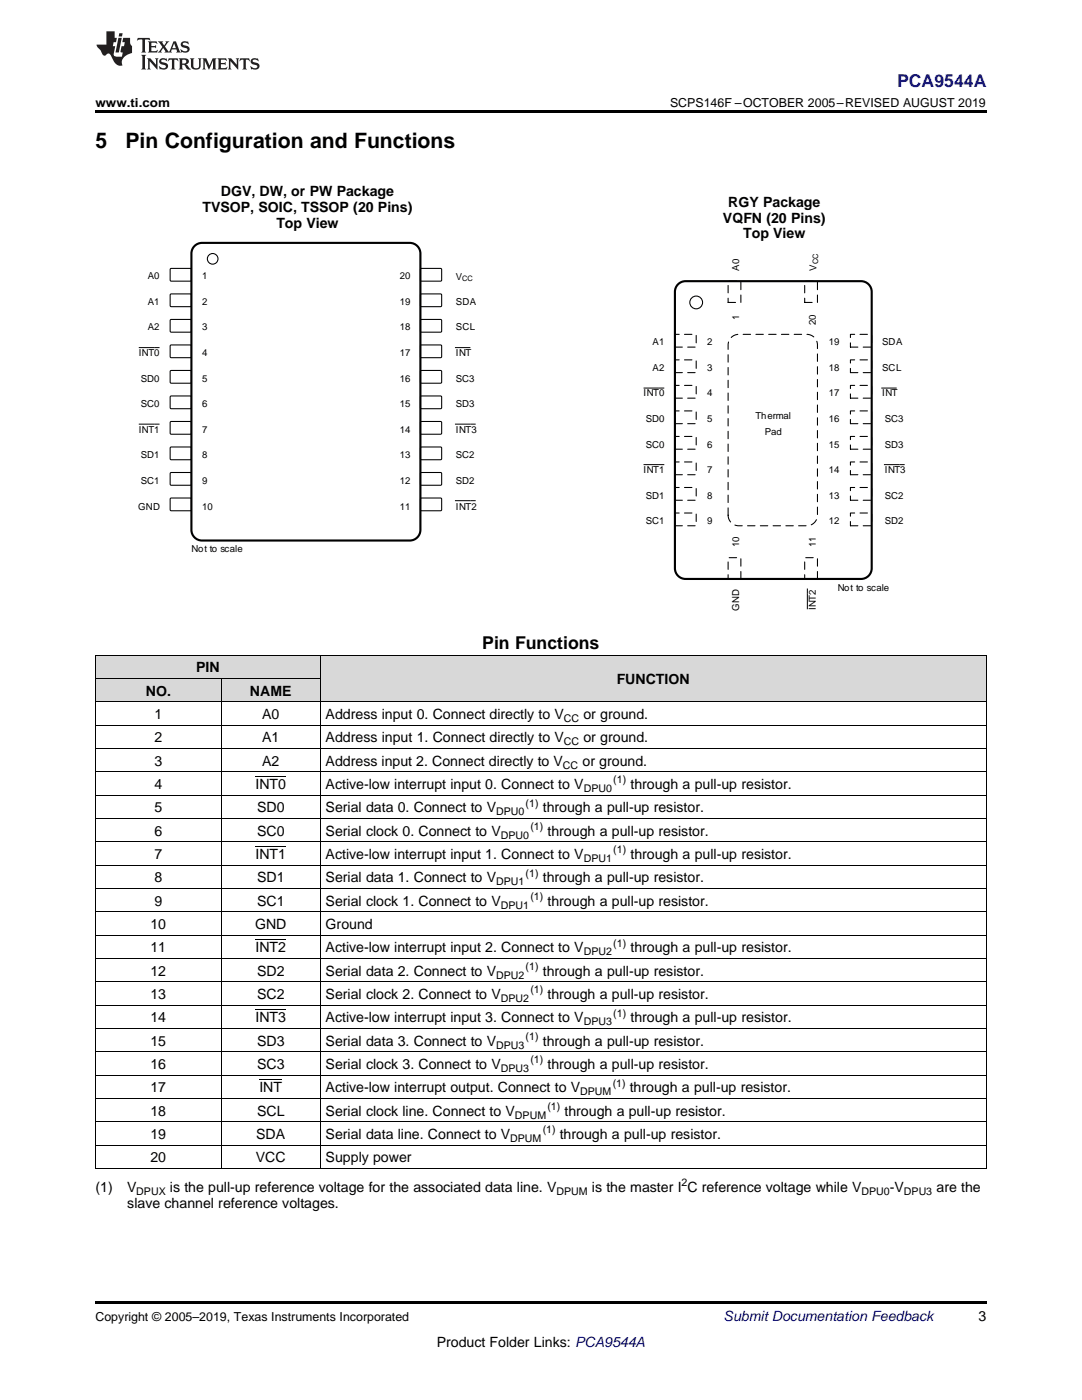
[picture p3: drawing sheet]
<svg xmlns="http://www.w3.org/2000/svg" width="216mm" height="279mm" viewBox="0 0 216 279" stroke-linecap="round" stroke-linejoin="round" font-family="sans-serif">
<g fill="#d8d8d8">
<path d="M63.9 130.8h132.9v9.3h-132.9z"/>
<path d="M19 135.5h25.2v4.6h-25.2z"/>
<path d="M44.2 135.5h19.7v4.6h-19.7z"/>
<path d="M19 130.8h25.2v4.7h-25.2z"/>
<path d="M44.2 130.8h19.7v4.7h-19.7z"/>
</g>
<path d="M19 233.2l.2 .1zM63.8 233.2l.1 .1zM196.7 233.2l.1 .1zM19 259.7h177.8v.5h-177.8z" fill="#000"/>
<g fill="none" stroke="#000" stroke-width=".2">
<path d="M19 135.4h44.9M19 130.8h177.8M19.1 130.8v102.5M44.1 135.4v97.9M63.9 130.8v102.5M196.8 130.8v102.5M19 158.7h177.8M19 154h177.8M19 149.4h177.8M19 144.7h177.8M19 140.1h177.8M19 177.3h177.8"/>
<path d="M19 172.7h177.8M19 168h177.8M19 163.4h177.8M19 196h177.8M19 191.3h177.8M19 186.6h177.8M19 182h177.8M19 219.2h177.8M19 214.6h177.8M19 209.9h177.8M19 205.3h177.8M19 200.6h177.8"/>
<path d="M19 233.2h177.8M19 228.5h177.8M19 223.9h177.8"/>
</g>
<path d="M145.9 67.3l.9-.5 .6-.1h13.6a2.12 2.12 0 0 1 2.1 2.1v34a2.12 2.12 0 0 1-2.1 2.1h-13.6a2.12 2.12 0 0 1-2.1-2.1v-34l.1-.5z" fill="none" stroke="#000" stroke-width=".21" stroke-dasharray="1.5 1.1"/>
<path d="M134.7 66.7h4.2v2.6h-4.2z" fill-rule="evenodd" fill="#fff"/>
<path d="M134.7 66.7h4.2v2.6h-4.2z" fill="none" stroke="#000" stroke-width=".21" stroke-dasharray="1.5 1.1"/>
<path d="M134.7 71.8h4.2v2.6h-4.2z" fill-rule="evenodd" fill="#fff"/>
<path d="M134.7 71.8h4.2v2.6h-4.2z" fill="none" stroke="#000" stroke-width=".21" stroke-dasharray="1.5 1.1"/>
<path d="M134.7 76.9h4.2v2.6h-4.2z" fill-rule="evenodd" fill="#fff"/>
<path d="M134.7 76.9h4.2v2.6h-4.2z" fill="none" stroke="#000" stroke-width=".21" stroke-dasharray="1.5 1.1"/>
<path d="M128.4 77.4h4.2" fill="none" stroke="#000" stroke-width=".2"/>
<path d="M134.7 82h4.2v2.6h-4.2z" fill-rule="evenodd" fill="#fff"/>
<path d="M134.7 82h4.2v2.6h-4.2z" fill="none" stroke="#000" stroke-width=".21" stroke-dasharray="1.5 1.1"/>
<path d="M134.7 87.1h4.2v2.5h-4.2z" fill-rule="evenodd" fill="#fff"/>
<path d="M134.7 87.1h4.2v2.5h-4.2z" fill="none" stroke="#000" stroke-width=".21" stroke-dasharray="1.5 1.1"/>
<path d="M134.7 92.2h4.2v2.5h-4.2z" fill-rule="evenodd" fill="#fff"/>
<path d="M134.7 92.2h4.2v2.5h-4.2z" fill="none" stroke="#000" stroke-width=".21" stroke-dasharray="1.5 1.1"/>
<path d="M128.4 92.7h4.2" fill="none" stroke="#000" stroke-width=".2"/>
<path d="M134.7 97.3h4.2v2.5h-4.2z" fill-rule="evenodd" fill="#fff"/>
<path d="M134.7 97.3h4.2v2.5h-4.2z" fill="none" stroke="#000" stroke-width=".21" stroke-dasharray="1.5 1.1"/>
<path d="M134.7 102.4h4.2v2.5h-4.2z" fill-rule="evenodd" fill="#fff"/>
<path d="M134.7 102.4h4.2v2.5h-4.2z" fill="none" stroke="#000" stroke-width=".21" stroke-dasharray="1.5 1.1"/>
<path d="M145.3 111.3h2.5v4.2h-2.5z" fill-rule="evenodd" fill="#fff"/>
<path d="M145.3 111.3h2.5v4.2h-2.5z" fill="none" stroke="#000" stroke-width=".21" stroke-dasharray="1.5 1.1"/>
<path d="M160.6 111.3h2.5v4.2h-2.5z" fill-rule="evenodd" fill="#fff"/>
<path d="M160.6 111.3h2.5v4.2h-2.5z" fill="none" stroke="#000" stroke-width=".21" stroke-dasharray="1.5 1.1"/>
<path d="M161.1 117.5v4.1" fill="none" stroke="#000" stroke-width=".2"/>
<path d="M169.7 102.4h4.2v2.5h-4.2z" fill-rule="evenodd" fill="#fff"/>
<path d="M169.7 102.4h4.2v2.5h-4.2z" fill="none" stroke="#000" stroke-width=".21" stroke-dasharray="1.5 1.1"/>
<path d="M169.7 97.3h4.2v2.5h-4.2z" fill-rule="evenodd" fill="#fff"/>
<path d="M169.7 97.3h4.2v2.5h-4.2z" fill="none" stroke="#000" stroke-width=".21" stroke-dasharray="1.5 1.1"/>
<path d="M169.7 92.2h4.2v2.5h-4.2z" fill-rule="evenodd" fill="#fff"/>
<path d="M169.7 92.2h4.2v2.5h-4.2z" fill="none" stroke="#000" stroke-width=".21" stroke-dasharray="1.5 1.1"/>
<path d="M176.4 92.7h4.1" fill="none" stroke="#000" stroke-width=".2"/>
<path d="M169.7 87.1h4.2v2.5h-4.2z" fill-rule="evenodd" fill="#fff"/>
<path d="M169.7 87.1h4.2v2.5h-4.2z" fill="none" stroke="#000" stroke-width=".21" stroke-dasharray="1.5 1.1"/>
<path d="M169.7 82h4.2v2.6h-4.2z" fill-rule="evenodd" fill="#fff"/>
<path d="M169.7 82h4.2v2.6h-4.2z" fill="none" stroke="#000" stroke-width=".21" stroke-dasharray="1.5 1.1"/>
<path d="M169.7 76.9h4.2v2.6h-4.2z" fill-rule="evenodd" fill="#fff"/>
<path d="M169.7 76.9h4.2v2.6h-4.2z" fill="none" stroke="#000" stroke-width=".21" stroke-dasharray="1.5 1.1"/>
<path d="M175.8 77.4h3.1" fill="none" stroke="#000" stroke-width=".2"/>
<path d="M169.7 71.8h4.2v2.6h-4.2z" fill-rule="evenodd" fill="#fff"/>
<path d="M169.7 71.8h4.2v2.6h-4.2z" fill="none" stroke="#000" stroke-width=".21" stroke-dasharray="1.5 1.1"/>
<path d="M169.7 66.7h4.2v2.6h-4.2z" fill-rule="evenodd" fill="#fff"/>
<path d="M169.7 66.7h4.2v2.6h-4.2z" fill="none" stroke="#000" stroke-width=".21" stroke-dasharray="1.5 1.1"/>
<path d="M160.6 56.1h2.5v4.3h-2.5z" fill-rule="evenodd" fill="#fff"/>
<path d="M160.6 56.1h2.5v4.3h-2.5z" fill="none" stroke="#000" stroke-width=".21" stroke-dasharray="1.5 1.1"/>
<path d="M145.3 56.1h2.5v4.3h-2.5z" fill-rule="evenodd" fill="#fff"/>
<path d="M145.3 56.1h2.5v4.3h-2.5z" fill="none" stroke="#000" stroke-width=".21" stroke-dasharray="1.5 1.1"/>
<circle cx="138.9" cy="60.4" r="1.27" fill="none" stroke="#000" stroke-width=".21"/>
<path d="M135.3 56.7l.9-.5 .6-.1h35a2.12 2.12 0 0 1 2.1 2.1v55.2a2.12 2.12 0 0 1-2.1 2.1h-35a2.12 2.12 0 0 1-2.1-2.1v-55.2v-.5z" fill="none" stroke="#000" stroke-width=".42"/>
<path d="M34 53.6h4.1v2.4h-4.1z" fill-rule="evenodd" fill="#fff"/>
<path d="M34 53.6h4.1v2.4h-4.1z" fill="none" stroke="#000" stroke-width=".21"/>
<path d="M83.9 53.6h4.2v2.4h-4.2z" fill-rule="evenodd" fill="#fff"/>
<path d="M83.9 53.6h4.2v2.4h-4.2z" fill="none" stroke="#000" stroke-width=".21"/>
<path d="M34 58.7h4.1v2.4h-4.1z" fill-rule="evenodd" fill="#fff"/>
<path d="M34 58.7h4.1v2.4h-4.1z" fill="none" stroke="#000" stroke-width=".21"/>
<path d="M83.9 58.7h4.2v2.4h-4.2z" fill-rule="evenodd" fill="#fff"/>
<path d="M83.9 58.7h4.2v2.4h-4.2z" fill="none" stroke="#000" stroke-width=".21"/>
<path d="M34 63.8h4.1v2.4h-4.1z" fill-rule="evenodd" fill="#fff"/>
<path d="M34 63.8h4.1v2.4h-4.1z" fill="none" stroke="#000" stroke-width=".21"/>
<path d="M83.9 63.8h4.2v2.4h-4.2z" fill-rule="evenodd" fill="#fff"/>
<path d="M83.9 63.8h4.2v2.4h-4.2z" fill="none" stroke="#000" stroke-width=".21"/>
<path d="M34 68.9h4.1v2.4h-4.1z" fill-rule="evenodd" fill="#fff"/>
<path d="M34 68.9h4.1v2.4h-4.1z" fill="none" stroke="#000" stroke-width=".21"/>
<path d="M27.7 69.4h4.1" fill="none" stroke="#000" stroke-width=".2"/>
<path d="M83.9 68.9h4.2v2.4h-4.2z" fill-rule="evenodd" fill="#fff"/>
<path d="M83.9 68.9h4.2v2.4h-4.2z" fill="none" stroke="#000" stroke-width=".21"/>
<path d="M90.8 69.4h3.1" fill="none" stroke="#000" stroke-width=".2"/>
<path d="M34 74h4.1v2.4h-4.1z" fill-rule="evenodd" fill="#fff"/>
<path d="M34 74h4.1v2.4h-4.1z" fill="none" stroke="#000" stroke-width=".21"/>
<path d="M83.9 74h4.2v2.4h-4.2z" fill-rule="evenodd" fill="#fff"/>
<path d="M83.9 74h4.2v2.4h-4.2z" fill="none" stroke="#000" stroke-width=".21"/>
<path d="M34 79.1h4.1v2.4h-4.1z" fill-rule="evenodd" fill="#fff"/>
<path d="M34 79.1h4.1v2.4h-4.1z" fill="none" stroke="#000" stroke-width=".21"/>
<path d="M83.9 79.1h4.2v2.4h-4.2z" fill-rule="evenodd" fill="#fff"/>
<path d="M83.9 79.1h4.2v2.4h-4.2z" fill="none" stroke="#000" stroke-width=".21"/>
<path d="M34 84.2h4.1v2.4h-4.1z" fill-rule="evenodd" fill="#fff"/>
<path d="M34 84.2h4.1v2.4h-4.1z" fill="none" stroke="#000" stroke-width=".21"/>
<path d="M27.7 84.6h4.1" fill="none" stroke="#000" stroke-width=".2"/>
<path d="M83.9 84.2h4.2v2.4h-4.2z" fill-rule="evenodd" fill="#fff"/>
<path d="M83.9 84.2h4.2v2.4h-4.2z" fill="none" stroke="#000" stroke-width=".21"/>
<path d="M90.8 84.6h4.1" fill="none" stroke="#000" stroke-width=".2"/>
<path d="M34 89.3h4.1v2.4h-4.1z" fill-rule="evenodd" fill="#fff"/>
<path d="M34 89.3h4.1v2.4h-4.1z" fill="none" stroke="#000" stroke-width=".21"/>
<path d="M83.9 89.3h4.2v2.4h-4.2z" fill-rule="evenodd" fill="#fff"/>
<path d="M83.9 89.3h4.2v2.4h-4.2z" fill="none" stroke="#000" stroke-width=".21"/>
<path d="M34 94.4h4.1v2.4h-4.1z" fill-rule="evenodd" fill="#fff"/>
<path d="M34 94.4h4.1v2.4h-4.1z" fill="none" stroke="#000" stroke-width=".21"/>
<path d="M83.9 94.4h4.2v2.4h-4.2z" fill-rule="evenodd" fill="#fff"/>
<path d="M83.9 94.4h4.2v2.4h-4.2z" fill="none" stroke="#000" stroke-width=".21"/>
<path d="M34 99.5h4.1v2.4h-4.1z" fill-rule="evenodd" fill="#fff"/>
<path d="M34 99.5h4.1v2.4h-4.1z" fill="none" stroke="#000" stroke-width=".21"/>
<path d="M83.9 99.5h4.2v2.4h-4.2z" fill-rule="evenodd" fill="#fff"/>
<g fill="none" stroke="#000" stroke-width=".21">
<path d="M83.9 99.5h4.2v2.4h-4.2z"/>
<circle cx="42.4" cy="51.7" r="1.06"/>
</g>
<path d="M90.8 99.9h4.1" fill="none" stroke="#000" stroke-width=".2"/>
<path d="M38.8 49.1l1-.6h.5h41.5a2.12 2.12 0 0 1 2.1 2.1v55.2a2.12 2.12 0 0 1-2.1 2.1h-41.5a2.12 2.12 0 0 1-2.1-2.1v-55.2l.1-.6z" fill="none" stroke="#000" stroke-width=".42"/>
<path d="M19 22h177.8v.5h-177.8z" fill="#000"/>
<g fill="#231f20">
<path d="M27.5 7.6l-.1 .5 .4-.2h.6v.1v2.1l-.2 .4h1l-.3-.4v-2.1l.1-.1h.5l.5 .2-.2-.5zM29.5 8.3l.2 .3v1.5l-.2 .4h1.8l.2-.6a1.04 1.04 0 0 1-1.3 .2v-.7h.6l.3 .2v-.6l-.3 .2h-.6v-.6l.8-.1 .4 .3-.2-.5zM31.5 8.3l.9 1.1-.9 1.1h.8l-.2-.2 .5-.7 .4 .7-.2 .2h1.5l-.1-.2 .1-.4h.9l.1 .4-.2 .2h1l-.3-.3-.7-1.9h-.5l-.9 2-.8-1 .9-1h-.8l.1 .3-.3 .5-.4-.6 .2-.2zM34.7 8.6l.4 1h-.7zM36.3 8.4a.63 .63 0 0 0-.2 .7 .63 .63 0 0 0 .6 .4l.6 .2 .1 .2a.75 .75 0 0 1-.7 .4 .75 .75 0 0 1-.6-.5l.1 .7 .1-.1a1.11 1.11 0 0 0 1.5-.6 1.13 1.13 0 0 0-1.2-.8l-.1-.4a1.04 1.04 0 0 1 1.2 .2l-.2-.5-.1 .1-.5-.2zM28.2 10.9l.2 .4v2.2l-.2 .4h1l-.3-.4v-2.2l.3-.4zM29.3 11.6l.3 .4v1.5l-.3 .4h.8l-.2-.4v-1.3l1.5 1.7v-1.9l.2-.4h-.7l.2 .4v.9l-1.1-1.3zM32 11.8a.62 .62 0 0 0-.2 .7 .62 .62 0 0 0 .6 .4l.6 .1 .1 .3a.76 .76 0 0 1-.7 .3 .76 .76 0 0 1-.6-.4l.1 .7 .1-.1a1.11 1.11 0 0 0 1.5-.6 1.13 1.13 0 0 0-1.2-.8l-.1-.4a1.04 1.04 0 0 1 1.2 .2l-.2-.6-.1 .1-.5-.1zM33.7 11.6l-.2 .6a.61 .61 0 0 1 .8-.3v1.6l-.2 .4h.9l-.2-.4v-1.6a.63 .63 0 0 1 .8 .3l-.2-.6zM35.6 11.6l.3 .4v1.5l-.3 .4h1l-.2-.2v-.8l.5 .2a.76 .76 0 0 0 1.2 .7l-1-1a.58 .58 0 0 0 .6-.5 .58 .58 0 0 0-.5-.6zM36.4 11.9h.1a.45 .45 0 0 1 .5 .1 .45 .45 0 0 1 .1 .5l-.7 .2zM37.9 11.6l.2 .2a2.17 2.17 0 0 0 .3 1.9 .99 .99 0 0 0 1.6-.6v-1.1l.2-.4h-.7l.2 .2a1.92 1.92 0 0 1-.2 1.8 .6 .6 0 0 1-.9-.5v-1.1l.2-.4zM40.4 11.6l.2 .4v1.5l-.2 .4h.7l-.2-.4v-1.4l.8 1.8 .8-1.8v1.4l-.2 .4h.9l-.2-.4v-1.5l.2-.4h-.8l-.6 1.5-.6-1.5zM43.4 11.6l.2 .4v1.5l-.2 .4h1.8l.2-.6a1.04 1.04 0 0 1-1.3 .1v-.6h.5l.4 .2v-.6l-.4 .2h-.5v-.7h.8l.3 .3-.1-.6zM45.5 11.6l.2 .4v1.5l-.2 .4h.7l-.2-.4v-1.3l1.5 1.7v-1.9l.2-.4h-.7l.2 .4v.9l-1.1-1.3zM47.9 11.6l-.1 .6a.61 .61 0 0 1 .8-.3v1.6l-.3 .4h1l-.3-.4 .1-1.6a.63 .63 0 0 1 .7 .3l-.1-.6zM50.2 11.8a.62 .62 0 0 0-.2 .7 .62 .62 0 0 0 .6 .4l.6 .1 .2 .3a.76 .76 0 0 1-.8 .3 .76 .76 0 0 1-.6-.4l.1 .7 .2-.1a1.11 1.11 0 0 0 1.5-.6 1.13 1.13 0 0 0-1.3-.8l-.1-.4a1.04 1.04 0 0 1 1.2 .2l-.1-.6-.2 .1-.5-.1z"/>
<path d="M21.2 6.3v2.6h-1.9l.1 .4 .7 .9a.91 .91 0 0 0 1 .8 .56 .56 0 0 1 .5-.3 .56 .56 0 0 1 .5 .3l.4 .8a1.53 1.53 0 0 0 1.9 1.2 1.54 1.54 0 0 1 1-2.1l.9-.3v-1.4a1.52 1.52 0 0 1-.3-1.6h-1.4l-.2 .8h.5l-.2 .8h-.4l-.2 1v.2l.4 .1-.2 .8a1.93 1.93 0 0 1-1.6-.3l.3-1.8h-.5l.2-.8h.4l.2-.8h-.4v-1.3zM23.6 7.6l-.6 2.9h.7l.6-2.9zM23.8 6.6l-.1 .7h.6l.2-.7z"/>
</g>
<path d="M51 155h6.1M51 169h6.1M51 187.6h6.1M51 201.6h6.1M51.8 215.5h4.5" fill="none" stroke="#000" stroke-width=".2"/>
<g font-size="4.2">
<text x="19" y="29.6">5</text>
<text x="25" y="29.6">Pin Configuration and Functions</text>
</g>
<text font-size="3.5" fill="#00f" x="179" y="17.3">PCA9544A</text>
<text font-size="3.5" x="96.2" y="129.5">Pin Functions</text>
<g font-size="2.8">
<text x="44.1" y="39.1">DGV, DW, or PW Package</text>
<text x="145.3" y="41.2">RGY Package</text>
<text x="40.4" y="42.3">TVSOP, SOIC, TSSOP (20 Pins)</text>
<text x="55.1" y="45.4">Top View</text>
<text x="144.3" y="44.4">VQFN (20 Pins)</text>
<text x="148.3" y="47.6">Top View</text>
<text x="39.1" y="134.2">PIN</text>
<text x="123" y="136.5">FUNCTION</text>
<text x="29.1" y="138.9">NO.</text>
<text x="30.8" y="143.5">1</text>
<text x="49.9" y="138.9">NAME</text>
<text x="52.3" y="143.5">A0</text>
<text x="65" y="143.5">Address input 0. Connect directly to V</text>
<text x="116.4" y="143.5">or ground.</text>
<text x="30.8" y="148.2">2</text>
<text x="52.3" y="148.2">A1</text>
<text x="65" y="148.2">Address input 1. Connect directly to V</text>
<text x="116.4" y="148.2">or ground.</text>
<text x="30.8" y="152.8">3</text>
<text x="52.3" y="152.8">A2</text>
<text x="65" y="152.8">Address input 2. Connect directly to V</text>
<text x="116.2" y="152.8">or ground.</text>
<text x="30.8" y="157.5">4</text>
<text x="51" y="157.5">INT0</text>
<text x="65" y="157.5">Active-low interrupt input 0. Connect to V</text>
<text x="125.8" y="157.5">through a pull-up resistor.</text>
<text x="30.8" y="162.1">5</text>
<text x="30.8" y="166.8">6</text>
<text x="51.3" y="162.1">SD0</text>
<text x="51.3" y="166.8">SC0</text>
<text x="65" y="162.1">Serial data 0. Connect to V</text>
<text x="65" y="166.8">Serial clock 0. Connect to V</text>
<text x="108.3" y="162.1">through a pull-up resistor.</text>
<text x="109.2" y="166.8">through a pull-up resistor.</text>
<text x="30.8" y="171.4">7</text>
<text x="51" y="171.4">INT1</text>
<text x="65" y="171.4">Active-low interrupt input 1. Connect to V</text>
<text x="125.8" y="171.5">through a pull-up resistor.</text>
<text x="30.8" y="176.1">8</text>
<text x="51.3" y="176.1">SD1</text>
<text x="65" y="176.1">Serial data 1. Connect to V</text>
<text x="108.3" y="176.1">through a pull-up resistor.</text>
<text x="30" y="185.4">10</text>
<text x="30.8" y="180.8">9</text>
<text x="50.9" y="185.4">GND</text>
<text x="51.3" y="180.8">SC1</text>
<text x="65" y="180.8">Serial clock 1. Connect to V</text>
<text x="65" y="185.4">Ground</text>
<text x="109.2" y="180.8">through a pull-up resistor.</text>
<text x="30" y="190.1">11</text>
<text x="51" y="190.1">INT2</text>
<text x="65" y="190.1">Active-low interrupt input 2. Connect to V</text>
<text x="125.8" y="190.1">through a pull-up resistor.</text>
<text x="30" y="194.7">12</text>
<text x="51.3" y="194.7">SD2</text>
<text x="65" y="194.7">Serial data 2. Connect to V</text>
<text x="108.3" y="194.7">through a pull-up resistor.</text>
<text x="30" y="199.4">13</text>
<text x="51.3" y="199.4">SC2</text>
<text x="65" y="199.4">Serial clock 2. Connect to V</text>
<text x="109.2" y="199.4">through a pull-up resistor.</text>
<text x="30" y="204">14</text>
<text x="30" y="208.7">15</text>
<text x="51" y="204">INT3</text>
<text x="51.3" y="208.7">SD3</text>
<text x="65" y="204">Active-low interrupt input 3. Connect to V</text>
<text x="65" y="208.7">Serial data 3. Connect to V</text>
<text x="108.3" y="208.7">through a pull-up resistor.</text>
<text x="125.8" y="204">through a pull-up resistor.</text>
<text x="30" y="213.4">16</text>
<text x="51.3" y="213.4">SC3</text>
<text x="65" y="213.4">Serial clock 3. Connect to V</text>
<text x="109.2" y="213.4">through a pull-up resistor.</text>
<text x="30" y="218">17</text>
<text x="51.8" y="218">INT</text>
<text x="65" y="218">Active-low interrupt output. Connect to V</text>
<text x="125.7" y="218">through a pull-up resistor.</text>
<text x="30" y="222.7">18</text>
<text x="30" y="227.3">19</text>
<text x="51.1" y="227.3">SDA</text>
<text x="51.3" y="222.7">SCL</text>
<text x="65" y="222.7">Serial clock line. Connect to V</text>
<text x="65" y="227.3">Serial data line. Connect to V</text>
<text x="111.7" y="227.3">through a pull-up resistor.</text>
<text x="112.6" y="222.7">through a pull-up resistor.</text>
<text x="30" y="232">20</text>
<text x="51" y="232">VCC</text>
<text x="65" y="232">Supply power</text>
<text x="19" y="237.8">(1)</text>
<text x="25.4" y="237.8">V</text>
<text x="33.9" y="237.8">is the pull-up reference voltage for the associated data line. V</text>
<text x="118.1" y="237.8">is the master I C reference voltage while V</text>
<text x="177.5" y="237.8">-V</text>
<text x="186.9" y="237.8">are the</text>
<text x="25.4" y="241">slave channel reference voltages.</text>
<text x="195.3" y="263.6">3</text>
<text x="87.1" y="268.9">Product Folder Links: PCA9544A</text>
</g>
<text font-size="2.8" fill="#0000c8" x="144.4" y="263.6">Submit Documentation Feedback</text>
<g font-size="2.5">
<text x="19" y="21.4">www.ti.com</text>
<text x="133.7" y="21.4">SCPS146F –OCTOBER 2005–REVISED AUGUST 2019</text>
<text x="19" y="263.6">Copyright © 2005–2019, Texas Instruments Incorporated</text>
</g>
<g font-size="2.1">
<text x="112.5" y="144.1">CC</text>
<text x="112.5" y="148.7">CC</text>
<text x="112.3" y="153.4">CC</text>
<text x="104.9" y="161">(1)</text>
<text x="116.5" y="158">DPU0</text>
<text x="122.4" y="156.4">(1)</text>
<text x="99" y="162.7">DPU0</text>
<text x="99.9" y="167.4">DPU0</text>
<text x="105.8" y="165.7">(1)</text>
<text x="116.5" y="172">DPU1</text>
<text x="122.4" y="170.3">(1)</text>
<text x="99" y="176.7">DPU1</text>
<text x="104.9" y="175">(1)</text>
<text x="105.8" y="179.6">(1)</text>
<text x="99.9" y="181.3">DPU1</text>
<text x="116.5" y="190.6">DPU2</text>
<text x="122.4" y="188.9">(1)</text>
<text x="99" y="195.3">DPU2</text>
<text x="104.9" y="193.6">(1)</text>
<text x="99.9" y="200">DPU2</text>
<text x="105.8" y="198.3">(1)</text>
<text x="122.4" y="202.9">(1)</text>
<text x="99" y="209.3">DPU3</text>
<text x="104.9" y="207.6">(1)</text>
<text x="116.5" y="204.6">DPU3</text>
<text x="99.9" y="213.9">DPU3</text>
<text x="105.8" y="212.2">(1)</text>
<text x="109.2" y="221.5">(1)</text>
<text x="115.8" y="218.6">DPUM</text>
<text x="122.3" y="216.9">(1)</text>
<text x="101.8" y="227.9">DPUM</text>
<text x="102.8" y="223.2">DPUM</text>
<text x="108.3" y="226.2">(1)</text>
<text x="27.2" y="238.4">DPUX</text>
<text x="111.1" y="238.4">DPUM</text>
<text x="136" y="236.7">2</text>
<text x="171.9" y="238.4">DPU0</text>
<text x="180.4" y="238.4">DPU3</text>
</g>
<g font-size="1.9">
<text x="29.5" y="55.7">A0</text>
<text x="40.4" y="55.7">1</text>
<text x="79.8" y="55.7">20</text>
<text x="91" y="55.8">V</text>
<text x="147.5" y="54" transform="rotate(-90 147.5 54)">A0</text>
<text x="162.9" y="54" transform="rotate(-90 162.9 54)">V</text>
<text x="29.5" y="60.8">A1</text>
<text x="29.5" y="65.9">A2</text>
<text x="40.4" y="60.8">2</text>
<text x="40.4" y="65.9">3</text>
<text x="79.8" y="60.8">19</text>
<text x="79.8" y="65.9">18</text>
<text x="91" y="60.8">SDA</text>
<text x="91" y="65.9">SCL</text>
<text x="147.5" y="63.8" transform="rotate(-90 147.5 63.8)">1</text>
<text x="162.8" y="64.9" transform="rotate(-90 162.8 64.9)">20</text>
<text x="27.7" y="71">INT0</text>
<text x="40.4" y="71">4</text>
<text x="79.8" y="71">17</text>
<text x="91" y="71">INT</text>
<text x="130.2" y="68.9">A1</text>
<text x="141.1" y="68.9">2</text>
<text x="165.4" y="68.9">19</text>
<text x="176" y="68.9">SDA</text>
<text x="28.1" y="76.1">SD0</text>
<text x="40.4" y="76.1">5</text>
<text x="79.8" y="76.1">16</text>
<text x="91" y="76.1">SC3</text>
<text x="130.2" y="74">A2</text>
<text x="141.1" y="74">3</text>
<text x="165.4" y="74">18</text>
<text x="176" y="74">SCL</text>
<text x="28.1" y="81.3">SC0</text>
<text x="40.4" y="81.3">6</text>
<text x="79.8" y="81.3">15</text>
<text x="91" y="81.3">SD3</text>
<text x="128.4" y="79.1">INT0</text>
<text x="141.1" y="79.1">4</text>
<text x="150.8" y="83.6">Thermal</text>
<text x="165.4" y="79.1">17</text>
<text x="176" y="79.1">INT</text>
<text x="27.7" y="86.4">INT1</text>
<text x="40.4" y="86.4">7</text>
<text x="79.8" y="86.4">14</text>
<text x="91" y="86.4">INT3</text>
<text x="128.8" y="84.2">SD0</text>
<text x="128.8" y="89.3">SC0</text>
<text x="141.1" y="84.2">5</text>
<text x="141.1" y="89.3">6</text>
<text x="152.6" y="86.8">Pad</text>
<text x="165.4" y="89.3">15</text>
<text x="165.4" y="84.2">16</text>
<text x="176.6" y="89.3">SD3</text>
<text x="176.6" y="84.2">SC3</text>
<text x="28.1" y="91.5">SD1</text>
<text x="40.4" y="91.5">8</text>
<text x="79.8" y="91.5">13</text>
<text x="91" y="91.5">SC2</text>
<text x="128.4" y="94.4">INT1</text>
<text x="141.1" y="94.4">7</text>
<text x="165.4" y="94.4">14</text>
<text x="176.6" y="94.4">INT3</text>
<text x="27.6" y="101.7">GND</text>
<text x="28.1" y="96.6">SC1</text>
<text x="40.4" y="96.6">9</text>
<text x="40.4" y="101.7">10</text>
<text x="79.8" y="96.6">12</text>
<text x="79.8" y="101.7">11</text>
<text x="91" y="96.6">SD2</text>
<text x="91" y="101.7">INT2</text>
<text x="128.8" y="99.6">SD1</text>
<text x="141.1" y="99.6">8</text>
<text x="165.4" y="99.6">13</text>
<text x="176.6" y="99.6">SC2</text>
<text x="128.8" y="104.7">SC1</text>
<text x="141.1" y="104.7">9</text>
<text x="165.4" y="104.7">12</text>
<text x="176.6" y="104.7">SD2</text>
<text x="38.2" y="110.2">Not to scale</text>
<text x="147.5" y="109.1" transform="rotate(-90 147.5 109.1)">10</text>
<text x="162.8" y="109.1" transform="rotate(-90 162.8 109.1)">11</text>
<text x="167.2" y="117.9">Not to scale</text>
<text x="147.5" y="121.9" transform="rotate(-90 147.5 121.9)">GND</text>
<text x="162.8" y="121.8" transform="rotate(-90 162.8 121.8)">INT2</text>
</g>
<g font-size="1.5">
<text x="163.2" y="52.7" transform="rotate(-90 163.2 52.7)">CC</text>
<text x="92.2" y="56.1">CC</text>
</g>
</svg>
